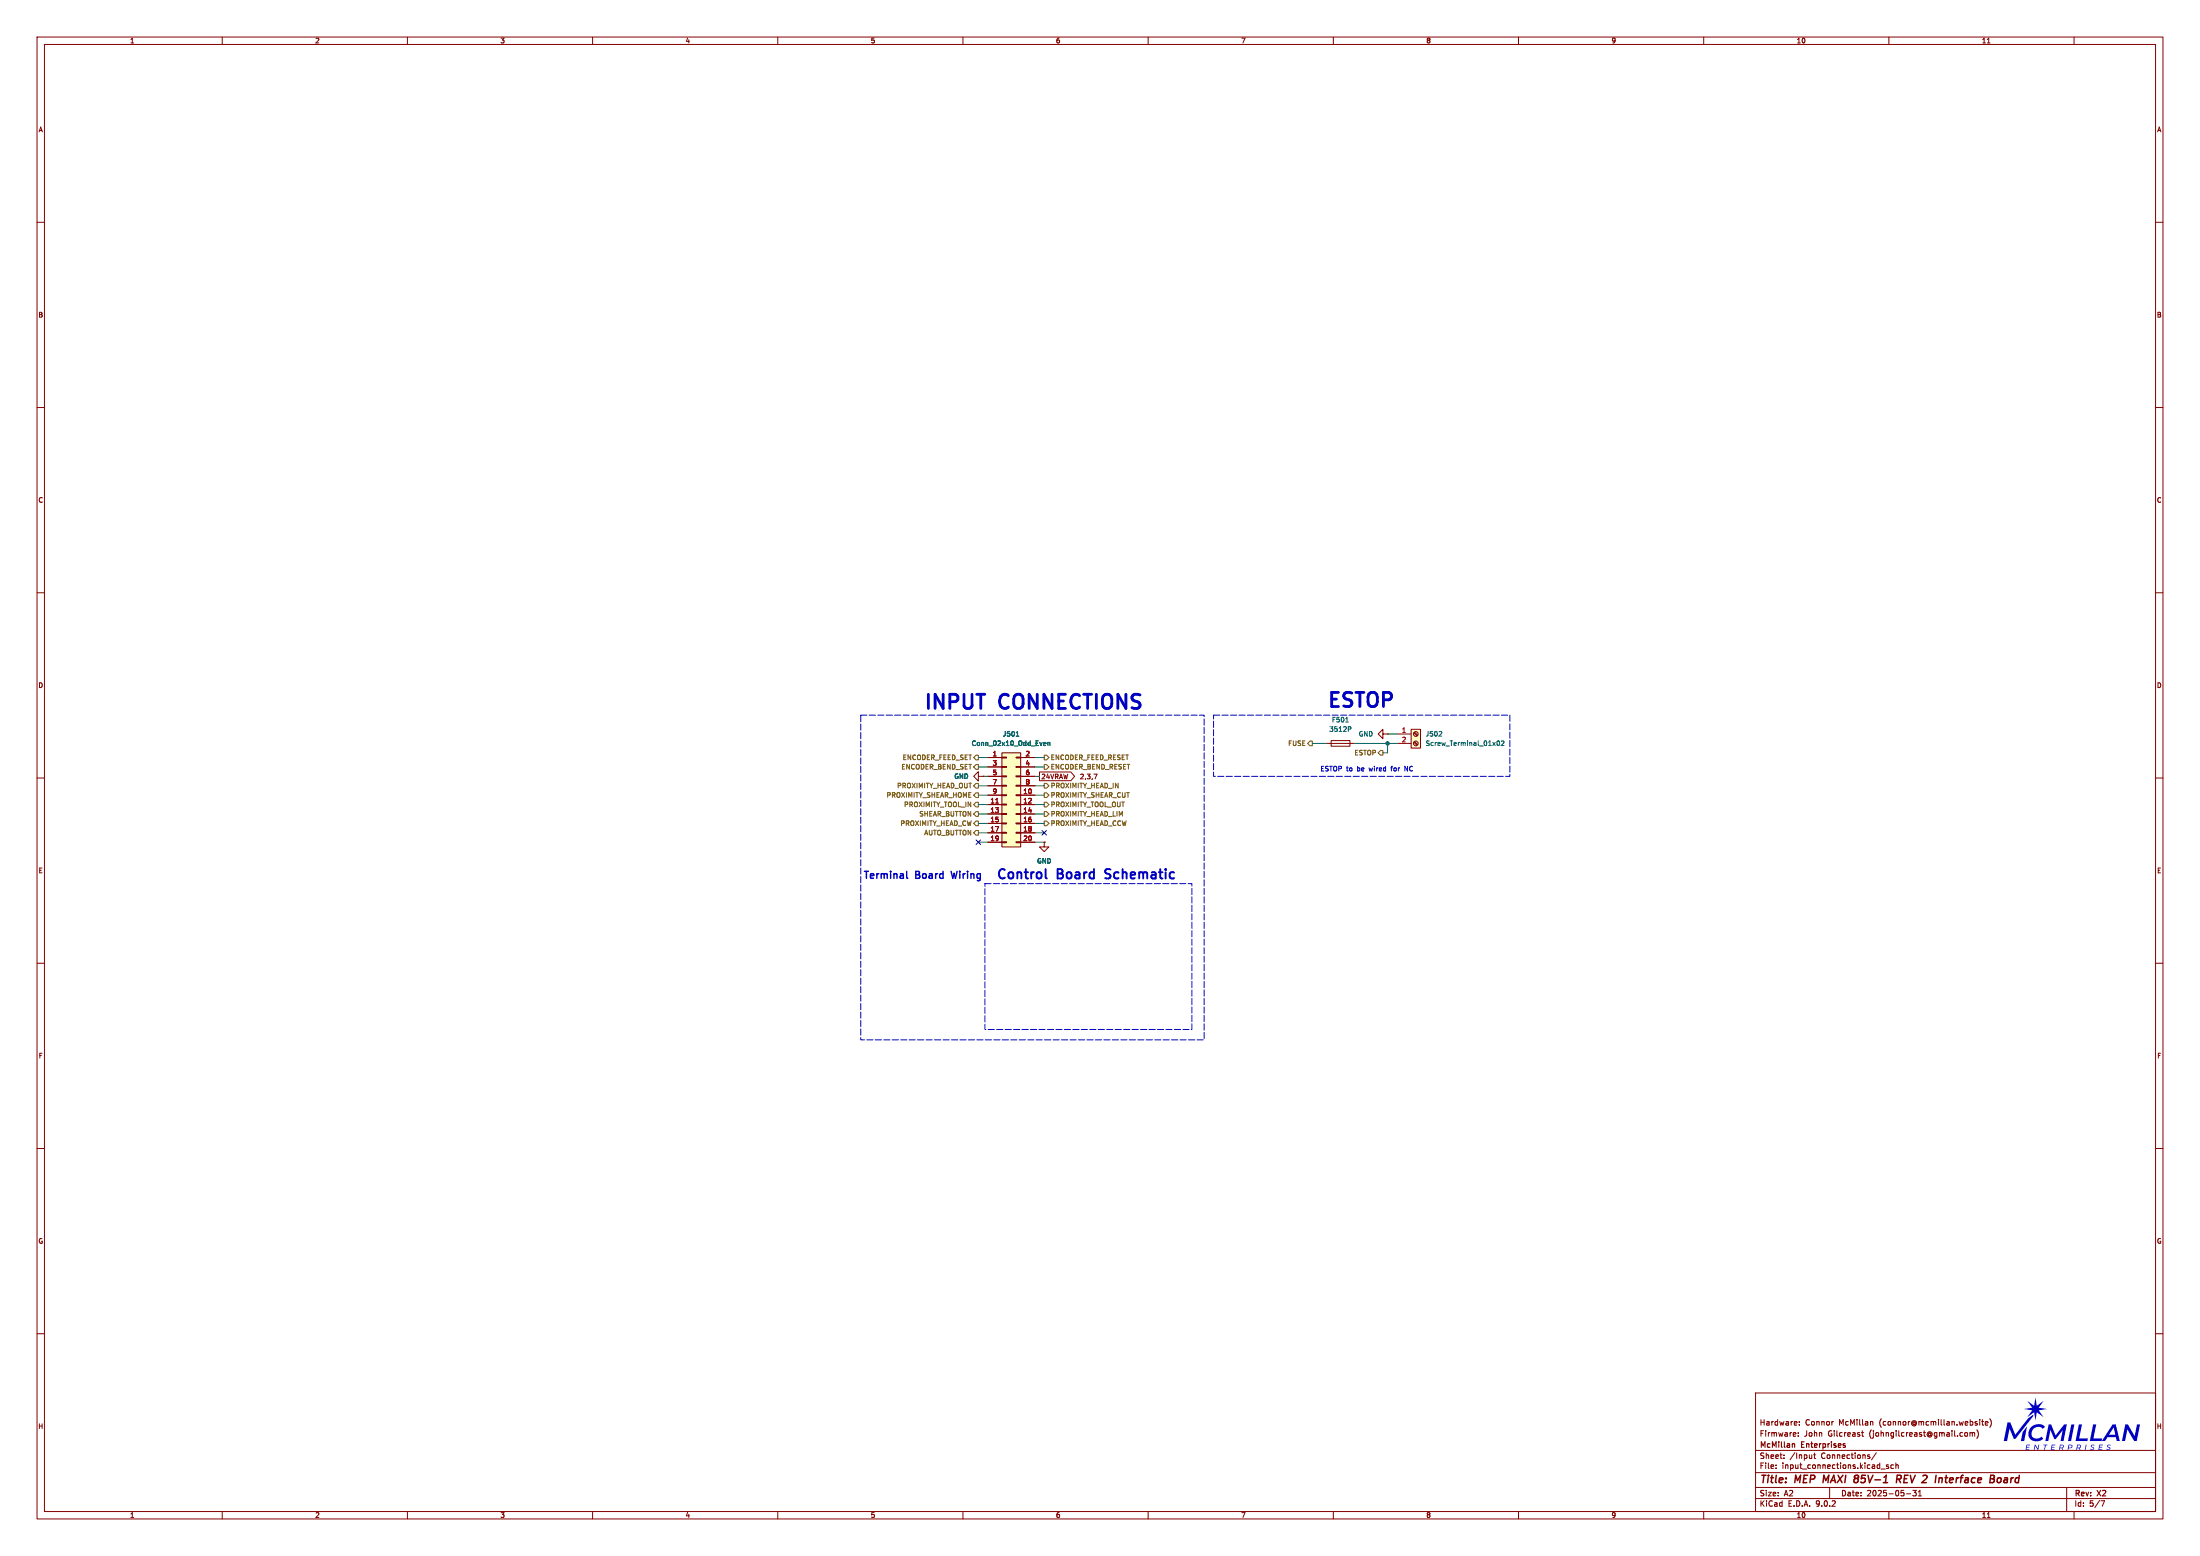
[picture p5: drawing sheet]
<svg xmlns="http://www.w3.org/2000/svg" width="594mm" height="420mm" viewBox="0 0 594 420" stroke-linecap="round" stroke-linejoin="round" font-family="sans-serif">
<g fill="none" stroke="#840000" stroke-width=".27">
<path d="M10 10h574v400h-574zM12 12h570v396h-570zM60 10v2M110 10v2M160 10v2M210 10v2M260 10v2M310 10v2M360 10v2M410 10v2M460 10v2M510 10v2"/>
<path d="M536.6 11.6h.7M560 10v2M10 60h2M582 60h2M10 110h2M582 110h2M10 160h2M582 160h2M10 210h2M582 210h2M10 260h2M582 260h2"/>
<path d="M10 310h2M582 310h2M10 360h2M474 376h108v32h-108zM582 360h2M474 397.5h108M474 391.5h108M479.5 396.2v.2M479.5 395.4v.2M481.7 393.5v.2M481.7 392.7v.2M484.8 386.7l.1 .3-.7 .2"/>
<path d="M485.5 387.5v.2M485.5 386.7v.2M485.8 384.5v.2M485.8 383.7v.2M489.2 392.7v1M489.2 393.5l-.1 .1M489.7 392.7h.5M489.9 392.2v1.3l.3 .2M494.9 383.7h.1M502.6 386.7h.6M502.8 386.2v1.3l.4 .2M504.7 393.2l.2 .2-.2 .3"/>
<path d="M504.7 392.7h.1M505.2 383.7l.5 .2v.8M506.6 392.1l-1.3 1.9M507.9 396.5h1.1M509.9 395.4h-.4l-.2 .2 .1 .2 .5 .1v.4h-.6M511.2 395.4h-.4l-.3 .3 .2 .6h.5M511.9 395.5l.6-.1v1M511.9 394.9v1.5M530.5 386.8l.2-.1 .5 .1-.1 .8-.6-.1zM531.9 386.8l.4-.1 .2 .2M531.9 386.7v1M532.5 386.9l.2-.2h.4l.1 1"/>
<path d="M532.5 386.9v.8M533.8 386a1.74 1.74 0 0 1-.1 2.2M534.5 383.2v.1M534.5 383.7v1M535 383.7h.6M535.2 383.2v1.3l.4 .2M536 384.2l.7-.2v-.3h-.5l-.2 .2 .1 .7h.6M537.2 383a1.72 1.72 0 0 1 0 2.2M60 408v2M110 408v2M160 408v2M210 408v2"/>
<path d="M260 408v2M310 408v2M360 408v2M410 408v2M460 408v2M474 404.5h108M474 401.5h108M494 401.5v3M510 408v2M514.7 403.2h1.2M516.5 402.3h.9l-.5 .5 .4 .2v.6l-.2 .2-.6-.2M518 403.8h.8"/>
<path d="M518 402.7l.4-.4v1.5M536.6 409.6h.7M558 401.5v6.5M560 408v2M567.2 405.1h1l-.6 1.5"/>
</g>
<g fill="none" stroke="#840000" stroke-width=".4">
<path d="M492.5 398.2l-.3 2M501 399.1h.4M501.1 398.2h.4M501.4 399.1h.2M501.6 399l-.2 .1M512.1 399.2l1-.1 .2-.2v-.5l-.3-.2h-.7l-.3 2M512.6 399.2l.6 1M525.1 398.9h.8M525.5 398.2l-.2 1.7 .4 .3M539.4 399.1l.3-.2 .6 .2v.7l-.3 .3-.5 .1-.2-.2zM541.4 398.9l-.2 .1M541.8 399.4l-.7 .1-.1 .4 .3 .3h.4"/>
<path d="M501.6 400l-.3 .2"/>
</g>
<path d="M484.3 389.7l.3 .2v.8" fill="none" stroke="#840000" stroke-width=".3"/>
<path d="M270.5 203.2h5.1v25.4h-5.1z" fill="#ffffc2"/>
<g fill="none" stroke="#840000" stroke-width=".27">
<path d="M264.2 209.6v-1.3l-1.3 1.3 1.3 1.2v-1.2h1.2M265.4 209.6h.1M266.7 204.5h3.8M266.7 207h3.8M266.7 209.6h3.8M266.7 212.1h3.8M266.7 214.6h3.8M266.7 217.2h3.8M266.7 219.7h3.8M270.5 203.2h5.1v25.4h-5.1zM270.5 204.3h1.3v.3h-1.3zM270.5 206.9h1.3v.2h-1.3z"/>
<path d="M270.5 209.4h1.3v.3h-1.3zM270.5 212h1.3v.2h-1.3zM270.5 214.5h1.3v.3h-1.3zM270.5 217h1.3v.3h-1.3zM270.5 219.6h1.3v.2h-1.3zM274.3 204.3h1.3v.3h-1.3zM274.3 206.9h1.3v.2h-1.3zM274.3 209.4h1.3v.3h-1.3zM274.3 212h1.3v.2h-1.3zM274.3 214.5h1.3v.3h-1.3zM274.3 217h1.3v.3h-1.3zM274.3 219.6h1.3v.2h-1.3z"/>
<path d="M275.6 204.5h3.8M275.6 207h3.8M275.6 209.6h3.8M275.6 212.1h3.8M275.6 214.6h3.8M275.6 217.2h3.8M275.6 219.7h3.8M266.7 222.3h3.8M266.7 224.8h3.8M266.7 227.3h3.8M270.5 222.1h1.3v.3h-1.3zM270.5 224.7h1.3v.2h-1.3z"/>
<path d="M270.5 227.2h1.3v.3h-1.3zM274.3 222.1h1.3v.3h-1.3zM274.3 224.7h1.3v.2h-1.3zM274.3 227.2h1.3v.3h-1.3zM275.6 222.3h3.8M275.6 224.8h3.8M275.6 227.3h3.8M281.9 227.3v1.3h1.3l-1.3 1.3-1.2-1.3h1.2M281.9 227.3h.1"/>
</g>
<path d="M268.8 216.8h.8" fill="none" stroke="#a90000" stroke-width=".27"/>
<path d="M274.4 198.7h.7M282 200.4l.3 .1 .1 .2-.6 .1M282.3 201.2h-.3M282.9 200.5h.5l.1 .7M282.9 200.4v.8" fill="none" stroke="#006464" stroke-width=".27"/>
<path d="M381 196.9h2.5v5h-2.5z" fill="#ffffc2"/>
<g fill="none" stroke="#840000" stroke-width=".27">
<path d="M359.4 199.9h5.1v1.5h-5.1zM373.4 198.1v-1.2l-1.3 1.2 1.3 1.3v-1.3h1.2M374.6 198.1h.1M377.2 198.1h3.8M381 196.9h2.5v5h-2.5zM381.7 197.8l.9 .8M381.9 197.6l.9 .9M280.7 208.4h8.4l1 1.2-1 1.1h-8.4zM295.4 209h.8l-.5 1.2M358.1 200.7h7.7M377.2 200.7h3.8M381.7 200.3l.9 .9"/>
<path d="M381.9 200.2l.9 .8"/>
<circle cx="382.3" cy="198.1" r=".63"/>
<circle cx="382.3" cy="200.7" r=".63"/>
</g>
<path d="M363.3 194.9h.8M364 196.2h.5l.3 .2-.2 .4h-.6M389.2 197.5v.5l-.7 .7h.8M404.3 200.1l.2-.1a.62 .62 0 0 1 .4 .6 .62 .62 0 0 1-.6 .6l-.1-.4zM405.4 200.1l.4-.1 .3 .3-.8 .9h.8" fill="none" stroke="#006464" stroke-width=".27"/>
<g fill="none" stroke="#725600" stroke-width=".27">
<path d="M263.5 211.5h.7v1.2h-.7l-.6-.6zM263.5 216.5h.7v1.3h-.7l-.6-.6zM263.5 219.1h.7v1.2h-.7l-.6-.6zM263.5 203.8h.7v1.3h-.7l-.6-.6zM263.5 214h.7v1.3h-.7l-.6-.7zM263.5 206.4h.7v1.2h-.7l-.6-.6zM281.9 214h.7l.6 .6-.6 .7h-.7zM281.9 206.4h.7l.6 .6-.6 .6h-.7zM281.9 219.1h.7l.6 .6-.6 .6h-.7zM281.9 216.5h.7l.6 .7-.6 .6h-.7zM281.9 203.8h.7l.6 .7-.6 .6h-.7zM281.9 211.5h.7l.6 .6-.6 .6h-.7z"/>
<path d="M353.7 200h.6v1.3h-.6l-.6-.6zM372.7 202.6h.7v1.2h-.7l-.6-.6zM263.5 224.2h.7v1.2h-.7l-.6-.6zM263.5 221.6h.7v1.3h-.7l-.6-.6zM281.9 221.6h.7l.6 .7-.6 .6h-.7z"/>
</g>
<g fill="none" stroke="#009600" stroke-width=".27">
<path d="M374.6 198.1h2.6M264.2 214.6h2.5M264.2 212.1h2.5M264.2 219.7h2.5M264.2 204.5h2.5M264.2 217.2h2.5M264.2 207h2.5M265.4 209.6h1.3M279.4 214.6h2.5M279.4 212.1h2.5M279.4 219.7h2.5M279.4 204.5h2.5"/>
<path d="M279.4 217.2h2.5M279.4 207h2.5M279.4 209.6h1.3M354.3 200.7h3.8M365.8 200.7h11.4M374.6 200.7v2.5h-1.2M264.2 227.3h2.5M264.2 224.8h2.5M264.2 222.3h2.5M279.4 227.3h2.5M279.4 224.8h2.5M279.4 222.3h2.5"/>
</g>
<path d="M263.6 226.7l1.2 1.2M264.8 226.7l-1.2 1.2M281.3 224.2l1.2 1.2M282.5 224.2l-1.2 1.2" fill="none" stroke="#000084" stroke-width=".27"/>
<path d="M379.3 208.1v-1.3l.7 1.3" fill="none" stroke="#0000c2" stroke-width=".27"/>
<path d="M244.8 235.2v1.6l.3 .3" fill="none" stroke="#0000c2" stroke-width=".38"/>
<path d="M282.3 234.6v2.2l.4 .3" fill="none" stroke="#0000c2" stroke-width=".51"/>
<path d="M232.4 193h92.7v87.7h-92.7zM327.7 193h80v16.6h-80zM265.9 238.5h55.9v39.4h-55.9z" fill="none" stroke="#0000c2" stroke-width=".27" stroke-dasharray="1.7 .6"/>
<g fill="#0000c2">
<path d="M547.3 385l-.8 4h-.9l.5-2.5z"/>
<path d="M546.7 383.9l-2.6 3.4z"/>
<path d="M547.4 378.1l1.8 1.4 .4-2.3 .3 2.3 1.9-1.4-1.4 1.9 2.3 .3-2.3 .4 1.4 1.8-1.9-1.3-.3 2.2-.4-2.2-1.8 1.3 1.3-1.8-2.2-.4 2.2-.3z"/>
<path d="M542 383.9h.8l1.3 3.4 3.5-4.5 1.3-1 .1 .4-4.9 6.2h-.4l-1.1-2.8-.7 3.4h-.9z"/>
<path d="M547.2 389.9h1l-.1 .2h-.8v.4h.7l-.1 .2h-.7l-.1 .5h.8v.1h-1z"/>
<path d="M549.4 389.9l.8 1.1 .2-1.1h.2l-.3 1.4-.8-1-.2 1h-.2z"/>
<path d="M551.7 389.9h1.2l-.1 .2h-.4l-.3 1.2h-.2l.3-1.2h-.5z"/>
<path d="M548.4 385.2a2.63 2.63 0 0 1 3.7 0l-.6 .5-.7-.5-1.2 .1-.7 .5-.4 1 .1 .8 .5 .5 1.2 .2 .9-.5 .5 .5a2.23 2.23 0 0 1-2.7 .6 2.23 2.23 0 0 1-1.2-2.5z"/>
<path d="M553.1 384.5h.7l1.2 3 2.3-3h.8l-.9 4.5h-.8l.5-3-1.9 2.4h-.3l-1.1-2.4-.6 3h-.8z"/>
<path d="M559.3 384.5h.8l-.9 4.5h-.8z"/>
<path d="M554 389.9h1l-.1 .2h-.8v.4h.7l-.1 .2h-.7l-.1 .5h.8v.1h-1z"/>
<path d="M556.2 389.9l1 .2v.5l-.4 .3 .3 .4h-.2l-.3-.4h-.4l-.1 .4h-.2l.1-.6h.8l.2-.3-.1-.2-.5-.1-.2 .6h-.2z"/>
<path d="M558.5 389.9l.9 .1 .2 .5-.4 .3-.7 .1v.4h-.2l.1-.6h.7l.3-.3-.1-.2-.6-.1-.1 .6h-.2z"/>
<path d="M561.3 384.5h.8l-.7 3.8h2.3l-.1 .7h-3.2z"/>
<path d="M565.2 384.5h.8l-.8 3.8h2.4l-.2 .7h-3.1z"/>
<path d="M560.9 389.9l.9 .2v.5l-.3 .3 .2 .4h-.2l-.2-.4h-.4l-.1 .4h-.2l.1-.6h.7l.3-.3-.1-.2-.6-.1-.1 .6h-.2z"/>
<path d="M563.2 389.9h.2l-.3 1.4h-.2z"/>
<path d="M564.6 390.1l.5-.2 .5 .1-.9 .3 .7 .5-.2 .5-.9-.1 .1-.2 .5 .2 .3-.2-.6-.5z"/>
<path d="M570.4 384.5h.8l1.2 4.5h-.9l-.2-1.1h-2.3l-.6 1.1h-.9l1.1-1.7h2.5l-.4-2-1.3 2h-.8z"/>
<path d="M573.8 384.5h.7l1.9 3.1 .6-3.1h.8l-.9 4.5h-.7l-1.8-3.2-.6 3.2h-.9z"/>
<path d="M566.8 389.9h1v.2h-.8l-.1 .4h.7v.2h-.7l-.1 .5h.8v.1h-1z"/>
<path d="M569 390.1l.4-.2 .5 .1-.8 .3 .7 .5-.3 .5-.8-.1 .1-.2 .5 .2 .3-.2-.7-.5z"/>
</g>
<path d="M274.4 198.7h.7M282 200.4l.3 .1 .1 .2-.6 .1M282.3 201.2h-.3M282.9 200.5h.5l.1 .7M282.9 200.4v.8" fill="none" stroke="#006464" stroke-width=".27"/>
<g fill="none" stroke="#840000" stroke-width=".27">
<path d="M265.4 209.6h.1M266.7 204.5h3.8M266.7 207h3.8M266.7 209.6h3.8M266.7 212.1h3.8M266.7 214.6h3.8M266.7 217.2h3.8M266.7 219.7h3.8M275.6 204.5h3.8M275.6 207h3.8M275.6 209.6h3.8M275.6 212.1h3.8"/>
<path d="M275.6 214.6h3.8M275.6 217.2h3.8M275.6 219.7h3.8M266.7 222.3h3.8M266.7 224.8h3.8M266.7 227.3h3.8M275.6 222.3h3.8M275.6 224.8h3.8M275.6 227.3h3.8M281.9 227.3h.1"/>
</g>
<path d="M268.8 216.8h.8" fill="none" stroke="#a90000" stroke-width=".27"/>
<circle cx="374.6" cy="200.7" r=".46" fill="#009600" stroke="#009600" stroke-width=".27"/>
<g font-size="5.3" fill="#0000c2">
<text x="249" y="192.5">INPUT</text>
<text x="269.9" y="192.5">CONNECTIONS</text>
<text x="357.9" y="192">ESTOP</text>
</g>
<g font-size="3.5" fill="#0000c2">
<text x="268.7" y="238">Control</text>
<text x="285.5" y="238">Board</text>
<text x="299.4" y="238">Schematic</text>
</g>
<g font-size="2.8" fill="#840000">
<text x="475" y="400.9">Title:</text>
<text x="484.7" y="400.9">MEP</text>
<text x="493.1" y="400.9">MAXI</text>
<text x="502.3" y="400.9">85V-1</text>
<text x="514.5" y="400.9">REV 2</text>
<text x="526.6" y="400.9">Interface</text>
<text x="542.1" y="400.9">Board</text>
</g>
<g font-size="2.7" fill="#0000c2">
<text x="232.8" y="237.7">Terminal</text>
<text x="247.2" y="237.7">Board</text>
<text x="257.7" y="237.7">Wiring</text>
</g>
<g font-size="2.1" fill="#840000">
<text x="475" y="388">Firmware:</text>
<text x="475" y="385">Hardware:</text>
<text x="487.1" y="388">John</text>
<text x="487.4" y="385">Connor</text>
<text x="493.6" y="388">Gilcreast</text>
<text x="496.5" y="385">McMillan</text>
<text x="504.8" y="388">(johngilcreast@gmail.com)</text>
<text x="507.5" y="385">(connor@mcmillan.website)</text>
<text x="475" y="394">Sheet:</text>
<text x="475" y="391.2">McMillan</text>
<text x="483.2" y="394">/Input</text>
<text x="486.5" y="391.2">Enterprises</text>
<text x="491.7" y="394">Connections/</text>
<text x="475" y="396.7">File:</text>
<text x="481.1" y="396.7">input_connections.kicad_sch</text>
<text x="475" y="406.9">KiCad</text>
<text x="475" y="404.1">Size:</text>
<text x="481.7" y="404.1">A2</text>
<text x="482.7" y="406.9">E.D.A.</text>
<text x="490.3" y="406.9">9.0.2</text>
<text x="497" y="404.1">Date:</text>
<text x="504" y="404.1">2025-05-31</text>
<text x="560" y="404.3">Rev:</text>
<text x="560" y="406.9">Id:</text>
<text x="564.1" y="406.9">5/7</text>
<text x="566.4" y="404.3">X2</text>
</g>
<g font-size="1.8" fill="#840000">
<text x="35" y="11.9">1</text>
<text x="85" y="11.9">2</text>
<text x="135" y="11.9">3</text>
<text x="185" y="11.9">4</text>
<text x="235" y="11.9">5</text>
<text x="285" y="11.9">6</text>
<text x="335" y="11.9">7</text>
<text x="385" y="11.9">8</text>
<text x="435" y="11.9">9</text>
<text x="485" y="11.9">10</text>
<text x="535" y="11.9">11</text>
<text x="10.3" y="35.9">A</text>
<text x="582.3" y="35.9">A</text>
<text x="10.3" y="85.9">B</text>
<text x="582.3" y="85.9">B</text>
<text x="10.3" y="135.9">C</text>
<text x="582.3" y="135.9">C</text>
<text x="10.3" y="185.9">D</text>
<text x="582.3" y="185.9">D</text>
<text x="281.1" y="210.5">24VRAW</text>
<text x="291.4" y="210.5">2,3,7</text>
<text x="10.3" y="235.9">E</text>
<text x="582.3" y="235.9">E</text>
<text x="10.3" y="285.9">F</text>
<text x="582.3" y="285.9">F</text>
<text x="10.3" y="335.9">G</text>
<text x="582.3" y="335.9">G</text>
<text x="10.2" y="385.9">H</text>
<text x="582.2" y="385.9">H</text>
<text x="35" y="409.9">1</text>
<text x="85" y="409.9">2</text>
<text x="135" y="409.9">3</text>
<text x="185" y="409.9">4</text>
<text x="235" y="409.9">5</text>
<text x="285" y="409.9">6</text>
<text x="335" y="409.9">7</text>
<text x="385" y="409.9">8</text>
<text x="435" y="409.9">9</text>
<text x="485" y="409.9">10</text>
<text x="535" y="409.9">11</text>
</g>
<g font-size="1.8" fill="#006464">
<text x="358.8" y="197.7">3512P</text>
<text x="359.5" y="195.2">F501</text>
<text x="262.2" y="201.5">Conn_02x10_Odd_Even</text>
<text x="270.7" y="199">J501</text>
<text x="366.8" y="199">GND</text>
<text x="384.8" y="199">J502</text>
<text x="384.8" y="201.5">Screw_Terminal_01x02</text>
<text x="257.5" y="210.4">GND</text>
<text x="279.9" y="233.3">GND</text>
</g>
<g font-size="1.8" fill="#a90000">
<text x="378.4" y="197.9">1</text>
<text x="378.4" y="200.4">2</text>
<text x="267.9" y="204.2">1</text>
<text x="267.9" y="206.8">3</text>
<text x="267.9" y="209.3">5</text>
<text x="276.8" y="204.2">2</text>
<text x="276.8" y="206.8">4</text>
<text x="276.8" y="209.3">6</text>
<text x="267.9" y="211.8">7</text>
<text x="267.9" y="214.4">9</text>
<text x="276.2" y="214.4">10</text>
<text x="276.8" y="211.8">8</text>
<text x="267.3" y="216.9">11</text>
<text x="267.3" y="219.5">13</text>
<text x="267.3" y="222">15</text>
<text x="276.2" y="216.9">12</text>
<text x="276.2" y="219.5">14</text>
<text x="276.2" y="222">16</text>
<text x="267.3" y="224.5">17</text>
<text x="267.3" y="227.1">19</text>
<text x="276.2" y="224.5">18</text>
<text x="276.2" y="227.1">20</text>
</g>
<g font-size="1.8" fill="#725600">
<text x="347.7" y="201.5">FUSE</text>
<text x="243.3" y="207.9">ENCODER_BEND_SET</text>
<text x="243.6" y="205.3">ENCODER_FEED_SET</text>
<text x="283.6" y="207.9">ENCODER_BEND_RESET</text>
<text x="283.6" y="205.3">ENCODER_FEED_RESET</text>
<text x="365.6" y="204.1">ESTOP</text>
<text x="239.3" y="215.5">PROXIMITY_SHEAR_HOME</text>
<text x="242.1" y="213">PROXIMITY_HEAD_OUT</text>
<text x="283.6" y="215.5">PROXIMITY_SHEAR_CUT</text>
<text x="283.6" y="213">PROXIMITY_HEAD_IN</text>
<text x="244" y="218">PROXIMITY_TOOL_IN</text>
<text x="248.1" y="220.6">SHEAR_BUTTON</text>
<text x="283.6" y="220.6">PROXIMITY_HEAD_LIM</text>
<text x="283.6" y="218">PROXIMITY_TOOL_OUT</text>
<text x="243" y="223.1">PROXIMITY_HEAD_CW</text>
<text x="249.4" y="225.7">AUTO_BUTTON</text>
<text x="283.6" y="223.1">PROXIMITY_HEAD_CCW</text>
</g>
<g font-size="1.8" fill="#0000c2">
<text x="356.4" y="208.4">ESTOP to</text>
<text x="366.6" y="208.4">be</text>
<text x="370" y="208.4">wired</text>
<text x="376.1" y="208.4">for</text>
<text x="379.9" y="208.4">NC</text>
</g>
</svg>
